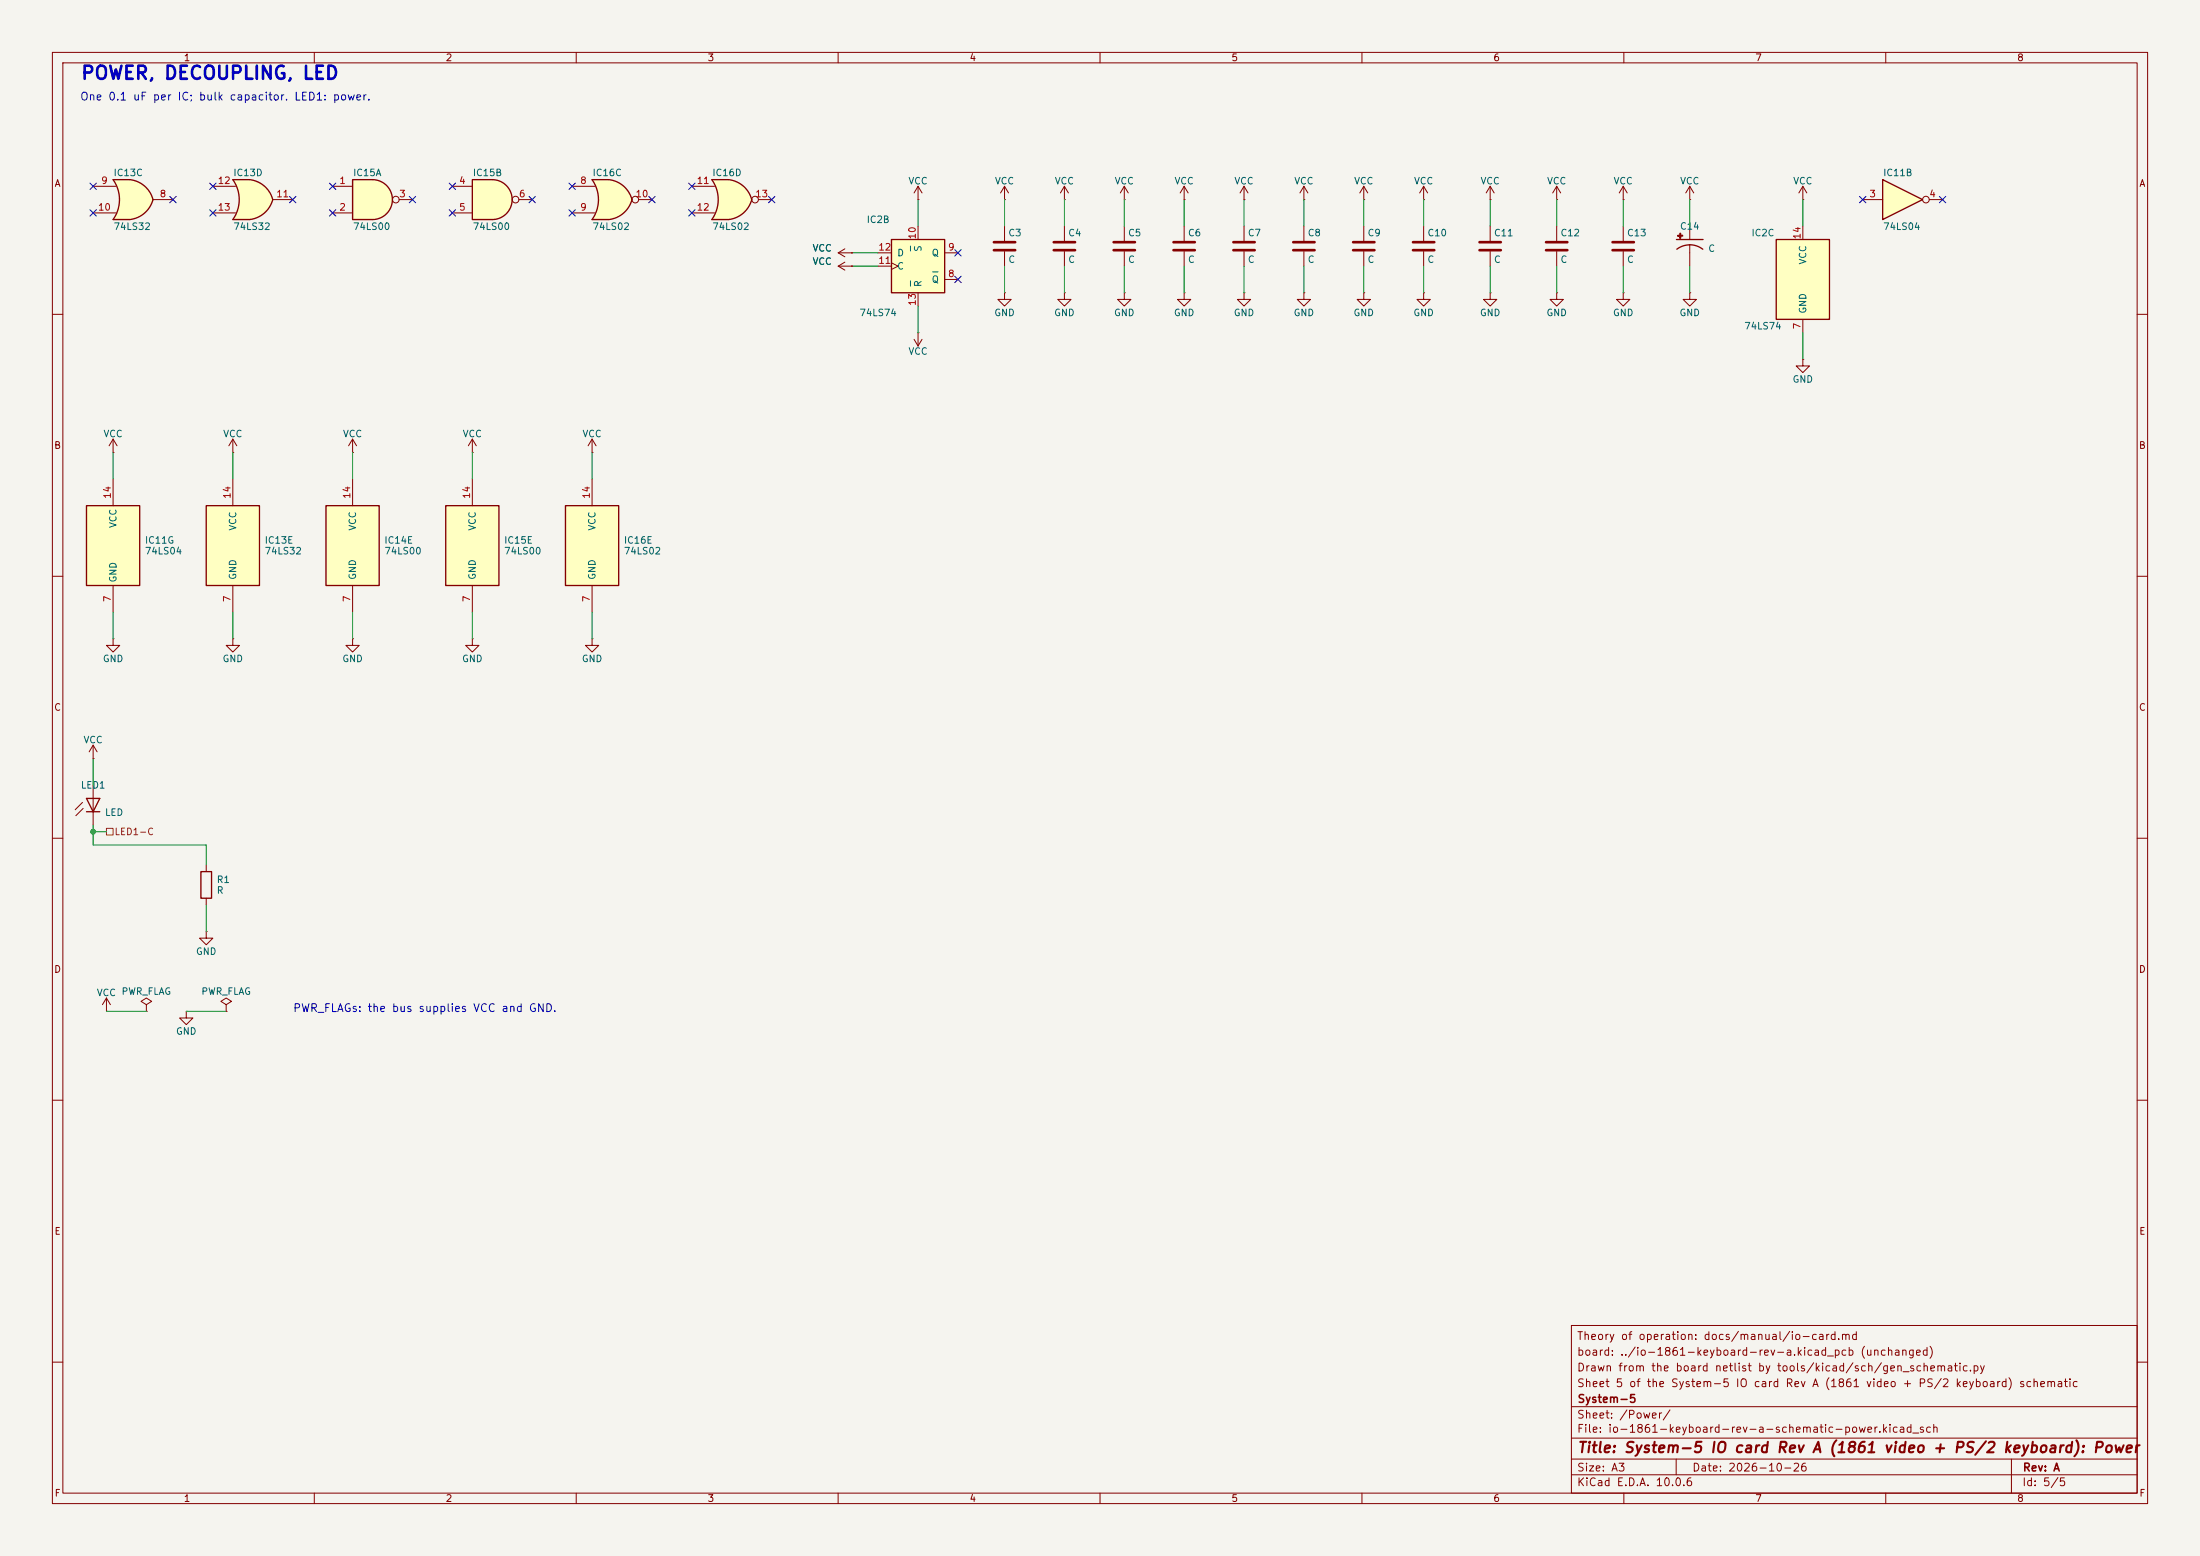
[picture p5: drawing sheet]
<svg xmlns="http://www.w3.org/2000/svg" width="420mm" height="297mm" viewBox="0 0 420 297" stroke-linecap="round" stroke-linejoin="round" font-family="sans-serif">
<path d="M0 0h420v297h-420z" fill="#f5f4ef" stroke="#f5f4ef" stroke-width=".19"/>
<g fill="none" stroke="#840000" stroke-width=".19">
<path d="M10 10h400v277h-400zM12 12h396v273h-396zM60 10v2M110 10v2M160 10v2M210 10v2M260 10v2M310 10v2M360 10v2M10 60h2M408 60h2M10 110h2"/>
<path d="M408 110h2M10 160h2M408 160h2M10 210h2M408 210h2M300 253h108v32h-108zM10 260h2M300 278.5h108M300 274.5h108M300 268.5h108M320 278.5v3M384 278.5v6.5"/>
<path d="M408 260h2M60 285v2M110 285v2M160 285v2M210 285v2M260 285v2M300 281.5h108M310 285v2M360 285v2"/>
</g>
<path d="M170.2 45.7h10.1v10.2h-10.1z" fill="#ffffc2"/>
<path d="M170.2 45.7h10.1v10.2h-10.1z" fill="none" stroke="#840000" stroke-width=".25"/>
<g fill="none" stroke="#840000" stroke-width=".19">
<path d="M175.3 38.1h.1M175.3 35.6v2.5M175.3 35.6l-.8 1.2M175.3 35.6l.7 1.2M322.6 38.1h.1M322.6 35.6l-.8 1.2M322.6 35.6l.7 1.2M322.6 35.6v2.5M167.6 48.3h2.6M167.6 50.8h2.6M170.2 50.2l1.2 .6-1.2 .6M175.3 43.2v2.5"/>
<path d="M175.3 55.9v2.5M180.3 53.3h2.6M180.3 48.3h2.6M297.2 55.9v1.3h1.2l-1.2 1.2-1.3-1.2h1.3M297.2 55.9h.1M322.6 55.9v1.3h1.2l-1.2 1.2-1.3-1.2h1.3M322.6 55.9h.1"/>
</g>
<path d="M173.8 47v.9M173.8 53.6v1M178 51.9h1.1" fill="none" stroke="#006464" stroke-width=".19"/>
<g fill="#ffffc2">
<path d="M320.3 44.9h.9v.2h-.9z"/>
<path d="M320.7 44.5h.1v.9h-.1z"/>
</g>
<path d="M320 45.7h5.1M320.1 47.6a4.1 4.1 0 0 1 5 0M320.3 44.9h.9v.2h-.9zM320.7 44.5h.1v.9h-.1z" fill="none" stroke="#840000" stroke-width=".25"/>
<path d="M322.6 43.2v2.5M322.6 46.7v4.1" fill="none" stroke="#840000" stroke-width=".19"/>
<path d="M21.6 34.3h3.2M21.6 41.9h3.2" fill="none" stroke="#ffffc2" stroke-width=".19"/>
<g fill="#ffffc2" stroke="#ffffc2" stroke-width=".19">
<path d="M24.2 36.7l5 1.4a5.2 5.2 0 0 1-4.4 3.8z"/>
<path d="M24.8 34.3a5.1 5.1 0 0 1 4.4 3.8l-5 1.3z"/>
</g>
<path d="M21.6 34.3h3.2v7.6h-3.2a6.7 6.7 0 0 0 0-7.6z" fill="#ffffc2"/>
<path d="M21.6 34.3h3.2a5.1 5.1 0 0 1 4.4 3.8 5.2 5.2 0 0 1-4.4 3.8h-3.2a6.6 6.6 0 0 0 0-7.6z" fill="none" stroke="#840000" stroke-width=".25"/>
<g fill="none" stroke="#840000" stroke-width=".19">
<path d="M17.8 35.6h4.3M29.2 38.1h3.8M271.8 38.1h.1M271.8 35.6l-.8 1.2M271.8 35.6l.7 1.2M271.8 35.6v2.5M284.5 38.1h.1M284.5 35.6l-.8 1.2M284.5 35.6l.7 1.2M284.5 35.6v2.5M17.8 40.6h4.3M271.8 43.2v2.8"/>
<path d="M271.8 48v2.8M284.5 43.2v2.8M284.5 48v2.8"/>
</g>
<path d="M269.7 46.2h4.1M269.7 47.8h4.1M282.4 46.2h4.1M282.4 47.8h4.1" fill="none" stroke="#840000" stroke-width=".51"/>
<path d="M44.4 34.3h3.2M44.4 41.9h3.2" fill="none" stroke="#ffffc2" stroke-width=".19"/>
<g fill="#ffffc2" stroke="#ffffc2" stroke-width=".19">
<path d="M47 36.8l5.1 1.3a5.2 5.2 0 0 1-4.4 3.8z"/>
<path d="M47.7 34.3a5.1 5.1 0 0 1 4.4 3.8l-5 1.3z"/>
</g>
<path d="M44.4 34.3h3.2v7.6h-3.2a6.7 6.7 0 0 0 0-7.6z" fill="#ffffc2"/>
<path d="M44.4 34.3h3.2a5.1 5.1 0 0 1 4.5 3.8 5.2 5.2 0 0 1-4.4 3.8h-3.3a6.6 6.6 0 0 0 0-7.6z" fill="none" stroke="#840000" stroke-width=".25"/>
<path d="M40.6 35.6h4.4M52.1 38.1h3.8M40.6 40.6h4.4" fill="none" stroke="#840000" stroke-width=".19"/>
<path d="M71.1 34.3a3.8 3.8 0 0 1 3.8 3.8 3.8 3.8 0 0 1-3.8 3.8z" fill="#ffffc2" stroke="#ffffc2" stroke-width=".19"/>
<path d="M67.3 34.3h3.8v7.6h-3.8z" fill="#ffffc2"/>
<path d="M67.3 34.3h3.8a3.8 3.8 0 0 1 3.8 3.8 3.8 3.8 0 0 1-3.8 3.8h-3.8zM38.4 166.4h2v5.1h-2z" fill="none" stroke="#840000" stroke-width=".25"/>
<g fill="none" stroke="#840000" stroke-width=".19">
<path d="M63.5 35.6h3.8M76.2 38.1h2.5M297.2 38.1h.1M297.2 35.6v2.5M297.2 35.6l-.8 1.2M297.2 35.6l.7 1.2M63.5 40.6h3.8M271.8 55.9v1.3h1.2l-1.2 1.2-1.3-1.2h1.3M271.8 55.9h.1M284.5 55.9v1.3h1.2l-1.2 1.2-1.3-1.2h1.3M284.5 55.9h.1M297.2 43.2v2.8"/>
<path d="M297.2 48v2.8M309.9 43.2v2.8M309.9 48v2.8M67.3 121.9v1.3h1.3l-1.3 1.3-1.3-1.3h1.3M67.3 121.9h.1M39.4 177.8v1.3h1.2l-1.2 1.2-1.3-1.2h1.3M39.4 177.8h.1M39.4 165.1v1.3M39.4 171.5v1.2M20.3 193h.1M20.3 190.5l-.7 1.3M20.3 190.5l.8 1.3"/>
<path d="M20.3 190.5v2.5M27.9 191.8l1.1-.7-1.1-.6-1 .6 1 .7v1.2M27.9 193h.1M35.6 193v1.3h1.2l-1.2 1.3-1.3-1.3h1.3M35.6 193h.1M43.2 191.8l1-.7-1-.6-1 .6 1 .7v1.2M43.2 193h.1"/>
<circle cx="75.6" cy="38.1" r=".63"/>
</g>
<path d="M295.1 46.2h4.1M295.1 47.8h4.1M307.8 46.2h4.1M307.8 47.8h4.1" fill="none" stroke="#840000" stroke-width=".51"/>
<path d="M62.2 96.5h10.2v15.3h-10.2z" fill="#ffffc2"/>
<path d="M62.2 96.5h10.2v15.3h-10.2z" fill="none" stroke="#840000" stroke-width=".25"/>
<path d="M309.9 38.1h.1M309.9 35.6l-.8 1.2M309.9 35.6l.7 1.2M309.9 35.6v2.5M67.3 91.4v5.1M67.3 111.8v5" fill="none" stroke="#840000" stroke-width=".19"/>
<path d="M339.1 45.7h10.1v15.3h-10.1z" fill="#ffffc2"/>
<path d="M339.1 45.7h10.1v15.3h-10.1z" fill="none" stroke="#840000" stroke-width=".25"/>
<path d="M344.2 43.2v2.5M344.2 61v2.5M44.4 121.9v1.3h1.3l-1.3 1.3-1.2-1.3h1.2M44.4 121.9h.1" fill="none" stroke="#840000" stroke-width=".19"/>
<path d="M39.4 96.5h10.1v15.3h-10.1z" fill="#ffffc2"/>
<path d="M39.4 96.5h10.1v15.3h-10.1zM16.5 152.4h2.5l-1.2 2.5zM16.5 154.9h2.5" fill="none" stroke="#840000" stroke-width=".25"/>
<g fill="none" stroke="#840000" stroke-width=".19">
<path d="M344.2 38.1h.1M344.2 35.6l-.8 1.2M344.2 35.6l.7 1.2M344.2 35.6v2.5M44.4 86.4h.1M44.4 83.8v2.6M44.4 91.4v5.1M44.4 83.8l-.7 1.3M44.4 83.8l.8 1.3M67.3 86.4h.1M67.3 83.8l-.8 1.3M67.3 83.8l.8 1.3"/>
<path d="M67.3 83.8v2.6M44.4 111.8v5M15.7 153.2l-1.3 1.4M15.9 154.3l-1.4 1.4M17.8 149.9v7.6"/>
</g>
<path d="M359.4 34.3l7.6 3.8-7.6 3.8z" fill="#ffffc2"/>
<path d="M359.4 34.3l7.6 3.8-7.6 3.8z" fill="none" stroke="#840000" stroke-width=".25"/>
<g fill="none" stroke="#840000" stroke-width=".19">
<path d="M355.6 38.1h3.8M368.3 38.1h2.5M248.9 43.2v2.8M248.9 48v2.8M260.3 55.9v1.3h1.3l-1.3 1.2-1.2-1.2h1.2M260.3 55.9h.1M344.2 68.6v1.3h1.2l-1.2 1.2-1.3-1.2h1.3M344.2 68.6h.1M17.8 144.8h.1M17.8 142.2l-.8 1.3M17.8 142.2l.7 1.3M17.8 142.2v2.6"/>
<circle cx="367.7" cy="38.1" r=".63"/>
</g>
<path d="M246.9 46.2h4.1M246.9 47.8h4.1" fill="none" stroke="#840000" stroke-width=".51"/>
<path d="M16.5 96.5h10.2v15.3h-10.2z" fill="#ffffc2"/>
<path d="M16.5 96.5h10.2v15.3h-10.2z" fill="none" stroke="#840000" stroke-width=".25"/>
<path d="M248.9 38.1h.1M248.9 35.6l-.7 1.2M248.9 35.6l.8 1.2M248.9 35.6v2.5M21.6 86.4h.1M21.6 83.8v2.6M21.6 91.4v5.1M21.6 83.8l-.8 1.3M21.6 83.8l.8 1.3M21.6 111.8v5M21.6 121.9v1.3h1.3l-1.3 1.3-1.3-1.3h1.3M21.6 121.9h.1" fill="none" stroke="#840000" stroke-width=".19"/>
<path d="M135.9 34.3h3.2M135.9 41.9h3.2" fill="none" stroke="#ffffc2" stroke-width=".19"/>
<g fill="#ffffc2" stroke="#ffffc2" stroke-width=".19">
<path d="M138.5 36.8l5 1.3a5.2 5.2 0 0 1-4.4 3.8z"/>
<path d="M139.1 34.3a5.1 5.1 0 0 1 4.4 3.8l-5 1.3z"/>
</g>
<path d="M135.9 34.3h3.2v7.6h-3.2a6.7 6.7 0 0 0 0-7.6z" fill="#ffffc2"/>
<path d="M135.9 34.3h3.2a5.1 5.1 0 0 1 4.4 3.8 5.2 5.2 0 0 1-4.4 3.8h-3.2a6.6 6.6 0 0 0 0-7.6z" fill="none" stroke="#840000" stroke-width=".25"/>
<g fill="none" stroke="#840000" stroke-width=".19">
<path d="M132.1 35.6h4.3M144.8 38.1h2.5M260.3 38.1h.1M260.3 35.6v2.5M260.3 35.6l-.7 1.2M260.3 35.6l.8 1.2M132.1 40.6h4.3M248.9 55.9v1.3h1.3l-1.3 1.2-1.3-1.2h1.3M248.9 55.9h.1M260.3 43.2v2.8M260.3 48v2.8"/>
<circle cx="144.1" cy="38.1" r=".63"/>
</g>
<path d="M258.3 46.2h4.1M258.3 47.8h4.1" fill="none" stroke="#840000" stroke-width=".51"/>
<path d="M113 34.3h3.2M113 41.9h3.2" fill="none" stroke="#ffffc2" stroke-width=".19"/>
<g fill="#ffffc2" stroke="#ffffc2" stroke-width=".19">
<path d="M115.6 36.8l5 1.3a5.2 5.2 0 0 1-4.4 3.8z"/>
<path d="M116.2 34.3a5.1 5.1 0 0 1 4.4 3.8l-4.9 1.3z"/>
</g>
<path d="M113 34.3h3.2v7.6h-3.2a6.7 6.7 0 0 0 0-7.6z" fill="#ffffc2"/>
<path d="M113 34.3h3.2a5.1 5.1 0 0 1 4.4 3.8 5.2 5.2 0 0 1-4.4 3.8h-3.2a6.6 6.6 0 0 0 0-7.6z" fill="none" stroke="#840000" stroke-width=".25"/>
<g fill="none" stroke="#840000" stroke-width=".19">
<path d="M109.2 35.6h4.3M121.9 38.1h2.6M191.8 38.1h.1M191.8 35.6l-.8 1.2M191.8 35.6l.7 1.2M191.8 35.6v2.5M203.2 38.1h.1M203.2 35.6l-.8 1.2M203.2 35.6l.8 1.2M203.2 35.6v2.5M214.6 38.1h.1M214.6 35.6l-.7 1.2"/>
<path d="M214.6 35.6l.8 1.2M214.6 35.6v2.5M226.1 38.1h.1M226.1 35.6l-.8 1.2M226.1 35.6l.7 1.2M226.1 35.6v2.5M237.5 38.1h.1M237.5 35.6l-.8 1.2M237.5 35.6l.8 1.2M237.5 35.6v2.5M109.2 40.6h4.3M160 48.3l1.3 .7"/>
<path d="M160 48.3h2.6M160 50.8l1.3 .8M160 50.8h2.6M161.3 47.5l-1.3 .8M161.3 50l-1.3 .8M162.6 48.3h.1M162.6 50.8h.1M226.1 43.2v2.8M226.1 48v2.8M237.5 55.9v1.3h1.3l-1.3 1.2-1.3-1.2h1.3M237.5 55.9h.1M237.5 43.2v2.8"/>
<path d="M237.5 48v2.8"/>
<circle cx="121.3" cy="38.1" r=".63"/>
</g>
<path d="M224 46.2h4.1M224 47.8h4.1M235.5 46.2h4M235.5 47.8h4" fill="none" stroke="#840000" stroke-width=".51"/>
<path d="M94 34.3a3.8 3.8 0 0 1 3.8 3.8 3.8 3.8 0 0 1-3.8 3.8z" fill="#ffffc2" stroke="#ffffc2" stroke-width=".19"/>
<path d="M90.2 34.3h3.8v7.6h-3.8z" fill="#ffffc2"/>
<path d="M90.2 34.3h3.8a3.8 3.8 0 0 1 3.8 3.8 3.8 3.8 0 0 1-3.8 3.8h-3.8z" fill="none" stroke="#840000" stroke-width=".25"/>
<g fill="none" stroke="#840000" stroke-width=".19">
<path d="M86.4 35.6h3.8M99.1 38.1h2.5M86.4 40.6h3.8"/>
<circle cx="98.4" cy="38.1" r=".63"/>
</g>
<path d="M85.1 96.5h10.1v15.3h-10.1z" fill="#ffffc2"/>
<path d="M85.1 96.5h10.1v15.3h-10.1z" fill="none" stroke="#840000" stroke-width=".25"/>
<path d="M191.8 43.2v2.8M191.8 48v2.8M203.2 43.2v2.8M203.2 48v2.8M90.2 86.4h.1M90.2 83.8v2.6M90.2 91.4v5.1M90.2 83.8l-.8 1.3M90.2 83.8l.7 1.3M90.2 111.8v5" fill="none" stroke="#840000" stroke-width=".19"/>
<path d="M189.7 46.2h4.1M189.7 47.8h4.1M201.2 46.2h4M201.2 47.8h4" fill="none" stroke="#840000" stroke-width=".51"/>
<path d="M107.9 96.5h10.2v15.3h-10.2z" fill="#ffffc2"/>
<path d="M107.9 96.5h10.2v15.3h-10.2z" fill="none" stroke="#840000" stroke-width=".25"/>
<g fill="none" stroke="#840000" stroke-width=".19">
<path d="M162.6 50.8h.1M162.6 48.3h.1M191.8 55.9v1.3h1.2l-1.2 1.2-1.3-1.2h1.3M191.8 55.9h.1M203.2 55.9v1.3h1.3l-1.3 1.2-1.3-1.2h1.3M203.2 55.9h.1M214.6 55.9v1.3h1.3l-1.3 1.2-1.2-1.2h1.2M214.6 55.9h.1M214.6 43.2v2.8M214.6 48v2.8M226.1 55.9v1.3h1.2l-1.2 1.2-1.3-1.2h1.3M226.1 55.9h.1"/>
<path d="M309.9 55.9v1.3h1.2l-1.2 1.2-1.3-1.2h1.3M309.9 55.9h.1M174.5 64.8l.8 1.2M175.3 63.5h.1M175.3 63.5v2.5M176 64.8l-.7 1.2M113 86.4h.1M113 83.8v2.6M113 91.4v5.1M113 83.8l-.7 1.3M113 83.8l.8 1.3M113 111.8v5"/>
<path d="M90.2 121.9v1.3h1.2l-1.2 1.3-1.3-1.3h1.3M90.2 121.9h.1M113 121.9v1.3h1.3l-1.3 1.3-1.2-1.3h1.2M113 121.9h.1"/>
</g>
<path d="M212.6 46.2h4.1M212.6 47.8h4.1" fill="none" stroke="#840000" stroke-width=".51"/>
<path d="M20.3 158.1h1.3v1.3h-1.3z" fill="none" stroke="#725600" stroke-width=".19"/>
<g fill="none" stroke="#009600" stroke-width=".19">
<path d="M175.3 38.1v5.1M191.8 38.1v5.1M203.2 38.1v5.1M214.6 38.1v5.1M226.1 38.1v5.1M237.5 38.1v5.1M248.9 38.1v5.1M260.3 38.1v5.1M271.8 38.1v5.1M284.5 38.1v5.1M297.2 38.1v5.1M309.9 38.1v5.1"/>
<path d="M322.6 38.1v5.1M344.2 38.1v5.1M162.6 50.8h5M162.6 48.3h5M175.3 58.4v5.1M191.8 50.8v5.1M203.2 50.8v5.1M214.6 50.8v5.1M226.1 50.8v5.1M237.5 50.8v5.1M248.9 50.8v5.1M260.3 50.8v5.1"/>
<path d="M271.8 50.8v5.1M284.5 50.8v5.1M297.2 50.8v5.1M309.9 50.8v5.1M322.6 50.8v5.1M344.2 63.5v5.1M21.6 86.4v5M44.4 86.4v5M67.3 86.4v5M90.2 86.4v5M113 86.4v5M21.6 116.8v5.1"/>
<path d="M44.4 116.8v5.1M67.3 116.8v5.1M90.2 116.8v5.1M113 116.8v5.1M17.8 157.5v3.8h21.6v3.8M17.8 158.8h2.5M17.8 144.8v5.1M39.4 172.7v5.1M20.3 193h7.6M35.6 193h7.6"/>
</g>
<g fill="none" stroke="#000084" stroke-width=".19">
<path d="M17.2 35l1.2 1.2M18.4 35l-1.2 1.2M32.4 37.5l1.2 1.2M33.6 37.5l-1.2 1.2M40 35l1.2 1.2M41.2 35l-1.2 1.2M55.3 37.5l1.2 1.2M56.5 37.5l-1.2 1.2M62.9 35l1.2 1.2M64.1 35l-1.2 1.2M78.1 37.5l1.2 1.2M79.3 37.5l-1.2 1.2"/>
<path d="M85.8 35l1.2 1.2M87 35l-1.2 1.2M101 37.5l1.2 1.2M102.2 37.5l-1.2 1.2M108.6 35l1.2 1.2M109.8 35l-1.2 1.2M123.9 37.5l1.2 1.2M125.1 37.5l-1.2 1.2M131.5 35l1.2 1.2M132.7 35l-1.2 1.2M146.7 37.5l1.2 1.2M147.9 37.5l-1.2 1.2"/>
<path d="M355 37.5l1.2 1.2M356.2 37.5l-1.2 1.2M370.2 37.5l1.2 1.2M371.4 37.5l-1.2 1.2M17.2 40l1.2 1.2M18.4 40l-1.2 1.2M40 40l1.2 1.2M41.2 40l-1.2 1.2M62.9 40l1.2 1.2M64.1 40l-1.2 1.2M85.8 40l1.2 1.2M87 40l-1.2 1.2"/>
<path d="M108.6 40l1.2 1.2M109.8 40l-1.2 1.2M131.5 40l1.2 1.2M132.7 40l-1.2 1.2M182.3 47.7l1.2 1.2M182.3 52.7l1.2 1.2M183.5 47.7l-1.2 1.2M183.5 52.7l-1.2 1.2"/>
</g>
<circle cx="17.8" cy="158.8" r=".46" fill="#009600" stroke="#009600" stroke-width=".19"/>
<text font-size="2.5" fill="#0000c2" x="15.3" y="15.8">POWER, DECOUPLING, LED</text>
<text font-size="2" fill="#840000" x="301" y="277.8">Title: System-5 IO card Rev A (1861 video + PS/2 keyboard): Power</text>
<g font-size="1.5" fill="#0000c2">
<text x="15.2" y="19.5">One 0.1 uF per IC; bulk capacitor. LED1: power.</text>
<text x="55.8" y="193.5">PWR_FLAGs: the bus supplies VCC and GND.</text>
</g>
<g font-size="1.5" fill="#840000">
<text x="300.9" y="256.1">Theory of operation: docs/manual/io-card.md</text>
<text x="300.9" y="262.1">Drawn from the board netlist by tools/kicad/sch/gen_schematic.py</text>
<text x="300.9" y="259.1">board: ../io-1861-keyboard-rev-a.kicad_pcb (unchanged)</text>
<text x="300.9" y="265.1">Sheet 5 of the System-5 IO card Rev A (1861 video + PS/2 keyboard) schematic</text>
<text x="301" y="268.1">System-5</text>
<text x="300.9" y="273.8">File: io-1861-keyboard-rev-a-schematic-power.kicad_sch</text>
<text x="300.9" y="271.1">Sheet: /Power/</text>
<text x="300.9" y="281.2">Size: A3</text>
<text x="322.9" y="281.2">Date: 2026-10-26</text>
<text x="386" y="281.2">Rev: A</text>
<text x="300.9" y="284">KiCad E.D.A. 10.0.6</text>
<text x="385.9" y="284">Id: 5/5</text>
</g>
<g font-size="1.3" fill="#840000">
<text x="35" y="12">1</text>
<text x="85" y="12">2</text>
<text x="135" y="12">3</text>
<text x="185" y="12">4</text>
<text x="235" y="12">5</text>
<text x="285" y="12">6</text>
<text x="335" y="12">7</text>
<text x="385" y="12">8</text>
<text x="10.3" y="36">A</text>
<text x="408.3" y="36">A</text>
<text x="10.2" y="86">B</text>
<text x="408.2" y="86">B</text>
<text x="10.2" y="136">C</text>
<text x="408.2" y="136">C</text>
<text x="10.2" y="186">D</text>
<text x="408.2" y="186">D</text>
<text x="10.3" y="236">E</text>
<text x="408.3" y="236">E</text>
<text x="10.3" y="286">F</text>
<text x="35" y="287">1</text>
<text x="85" y="287">2</text>
<text x="135" y="287">3</text>
<text x="185" y="287">4</text>
<text x="235" y="287">5</text>
<text x="285" y="287">6</text>
<text x="335" y="287">7</text>
<text x="385" y="287">8</text>
<text x="408.3" y="286">F</text>
</g>
<g font-size="1.3" fill="#a90000">
<text x="19.2" y="35.4">9</text>
<text x="41.5" y="35.4">12</text>
<text x="64.7" y="35.4">1</text>
<text x="87.5" y="35.4">4</text>
<text x="110.6" y="35.4">8</text>
<text x="132.9" y="35.4">11</text>
<text x="18.6" y="40.5">10</text>
<text x="30.4" y="38">8</text>
<text x="41.5" y="40.5">13</text>
<text x="52.6" y="38">11</text>
<text x="64.7" y="40.5">2</text>
<text x="76.1" y="38">3</text>
<text x="87.5" y="40.5">5</text>
<text x="99" y="38">6</text>
<text x="110.6" y="40.5">9</text>
<text x="121.2" y="38">10</text>
<text x="132.9" y="40.5">12</text>
<text x="144.1" y="38">13</text>
<text x="356.8" y="38">3</text>
<text x="368.2" y="38">4</text>
<text x="175.1" y="45.8" transform="rotate(-90 175.1 45.8)">10</text>
<text x="344" y="45.8" transform="rotate(-90 344 45.8)">14</text>
<text x="167.6" y="50.7">11</text>
<text x="167.6" y="48.1">12</text>
<text x="180.9" y="53.2">8</text>
<text x="180.9" y="48.1">9</text>
<text x="175.1" y="58.5" transform="rotate(-90 175.1 58.5)">13</text>
<text x="344" y="63" transform="rotate(-90 344 63)">7</text>
<text x="21.5" y="95.3" transform="rotate(-90 21.5 95.3)">14</text>
<text x="44.3" y="95.3" transform="rotate(-90 44.3 95.3)">14</text>
<text x="67.2" y="95.3" transform="rotate(-90 67.2 95.3)">14</text>
<text x="90" y="95.3" transform="rotate(-90 90 95.3)">14</text>
<text x="112.9" y="95.3" transform="rotate(-90 112.9 95.3)">14</text>
<text x="21.5" y="115" transform="rotate(-90 21.5 115)">7</text>
<text x="44.3" y="115" transform="rotate(-90 44.3 115)">7</text>
<text x="67.2" y="115" transform="rotate(-90 67.2 115)">7</text>
<text x="90" y="115" transform="rotate(-90 90 115)">7</text>
<text x="112.9" y="115" transform="rotate(-90 112.9 115)">7</text>
</g>
<g font-size="1.3" fill="#006464">
<text x="21.6" y="33.9">IC13C</text>
<text x="44.4" y="33.9">IC13D</text>
<text x="67.3" y="33.9">IC15A</text>
<text x="90.2" y="33.9">IC15B</text>
<text x="113" y="33.9">IC16C</text>
<text x="135.9" y="33.9">IC16D</text>
<text x="173.3" y="35.5">VCC</text>
<text x="189.8" y="35.5">VCC</text>
<text x="201.3" y="35.5">VCC</text>
<text x="212.7" y="35.5">VCC</text>
<text x="224.1" y="35.5">VCC</text>
<text x="235.5" y="35.5">VCC</text>
<text x="247" y="35.5">VCC</text>
<text x="258.4" y="35.5">VCC</text>
<text x="269.8" y="35.5">VCC</text>
<text x="282.5" y="35.5">VCC</text>
<text x="295.2" y="35.5">VCC</text>
<text x="307.9" y="35.5">VCC</text>
<text x="320.6" y="35.5">VCC</text>
<text x="342.2" y="35.5">VCC</text>
<text x="359.4" y="33.9">IC11B</text>
<text x="21.6" y="44.2">74LS32</text>
<text x="44.4" y="44.2">74LS32</text>
<text x="67.3" y="44.2">74LS00</text>
<text x="90.2" y="44.2">74LS00</text>
<text x="113" y="44.2">74LS02</text>
<text x="135.9" y="44.2">74LS02</text>
<text x="165.3" y="42.9">IC2B</text>
<text x="192.4" y="45.4">C3</text>
<text x="203.8" y="45.4">C4</text>
<text x="215.2" y="45.4">C5</text>
<text x="226.7" y="45.4">C6</text>
<text x="238.1" y="45.4">C7</text>
<text x="249.5" y="45.4">C8</text>
<text x="261" y="45.4">C9</text>
<text x="272.4" y="45.4">C10</text>
<text x="285.1" y="45.4">C11</text>
<text x="297.8" y="45.4">C12</text>
<text x="310.5" y="45.4">C13</text>
<text x="320.6" y="44.1">C14</text>
<text x="334.2" y="45.4">IC2C</text>
<text x="359.4" y="44.2">74LS04</text>
<text x="155" y="48.3">VCC</text>
<text x="155" y="50.9">VCC</text>
<text x="171.2" y="51.8">C</text>
<text x="171.2" y="49.2">D</text>
<text x="176.2" y="48.2" transform="rotate(-90 176.2 48.2)">S</text>
<text x="177.8" y="49.2">Q</text>
<text x="192.4" y="50.5">C</text>
<text x="203.8" y="50.5">C</text>
<text x="215.2" y="50.5">C</text>
<text x="226.7" y="50.5">C</text>
<text x="238.1" y="50.5">C</text>
<text x="249.5" y="50.5">C</text>
<text x="261" y="50.5">C</text>
<text x="272.4" y="50.5">C</text>
<text x="285.1" y="50.5">C</text>
<text x="297.8" y="50.5">C</text>
<text x="310.5" y="50.5">C</text>
<text x="326" y="48.4">C</text>
<text x="345.1" y="50.6" transform="rotate(-90 345.1 50.6)">VCC</text>
<text x="176.2" y="54.9" transform="rotate(-90 176.2 54.9)">R</text>
<text x="177.8" y="54.3">Q</text>
<text x="345.1" y="60" transform="rotate(-90 345.1 60)">GND</text>
<text x="164" y="60.7">74LS74</text>
<text x="189.7" y="60.7">GND</text>
<text x="201.1" y="60.7">GND</text>
<text x="212.6" y="60.7">GND</text>
<text x="224" y="60.7">GND</text>
<text x="235.4" y="60.7">GND</text>
<text x="246.9" y="60.7">GND</text>
<text x="258.3" y="60.7">GND</text>
<text x="269.7" y="60.7">GND</text>
<text x="282.4" y="60.7">GND</text>
<text x="295.1" y="60.7">GND</text>
<text x="307.8" y="60.7">GND</text>
<text x="320.5" y="60.7">GND</text>
<text x="332.9" y="63.2">74LS74</text>
<text x="173.3" y="68">VCC</text>
<text x="342.1" y="73.4">GND</text>
<text x="19.6" y="83.8">VCC</text>
<text x="42.5" y="83.8">VCC</text>
<text x="65.4" y="83.8">VCC</text>
<text x="88.2" y="83.8">VCC</text>
<text x="111.1" y="83.8">VCC</text>
<text x="22.6" y="100.9" transform="rotate(-90 22.6 100.9)">VCC</text>
<text x="45.4" y="101.4" transform="rotate(-90 45.4 101.4)">VCC</text>
<text x="68.3" y="101.4" transform="rotate(-90 68.3 101.4)">VCC</text>
<text x="91.1" y="101.4" transform="rotate(-90 91.1 101.4)">VCC</text>
<text x="114" y="101.4" transform="rotate(-90 114 101.4)">VCC</text>
<text x="27.6" y="104.1">IC11G</text>
<text x="27.6" y="106.1">74LS04</text>
<text x="50.4" y="104.1">IC13E</text>
<text x="50.4" y="106.1">74LS32</text>
<text x="73.3" y="104.1">IC14E</text>
<text x="73.3" y="106.1">74LS00</text>
<text x="96.1" y="104.1">IC15E</text>
<text x="96.1" y="106.1">74LS00</text>
<text x="119" y="104.1">IC16E</text>
<text x="119" y="106.1">74LS02</text>
<text x="22.6" y="111.3" transform="rotate(-90 22.6 111.3)">GND</text>
<text x="45.4" y="110.8" transform="rotate(-90 45.4 110.8)">GND</text>
<text x="68.3" y="110.8" transform="rotate(-90 68.3 110.8)">GND</text>
<text x="91.1" y="110.8" transform="rotate(-90 91.1 110.8)">GND</text>
<text x="114" y="110.8" transform="rotate(-90 114 110.8)">GND</text>
<text x="19.5" y="126.7">GND</text>
<text x="42.4" y="126.7">GND</text>
<text x="65.2" y="126.7">GND</text>
<text x="88.1" y="126.7">GND</text>
<text x="111" y="126.7">GND</text>
<text x="15.8" y="142.2">VCC</text>
<text x="15.3" y="150.8">LED1</text>
<text x="19.9" y="156">LED</text>
<text x="41.3" y="168.8">R1</text>
<text x="41.3" y="170.9">R</text>
<text x="37.3" y="182.6">GND</text>
<text x="18.4" y="190.4">VCC PWR_FLAG</text>
<text x="38.3" y="190.2">PWR_FLAG</text>
<text x="33.5" y="197.8">GND</text>
</g>
<text font-size="1.3" fill="#725600" x="21.8" y="159.7">LED1-C</text>
</svg>
